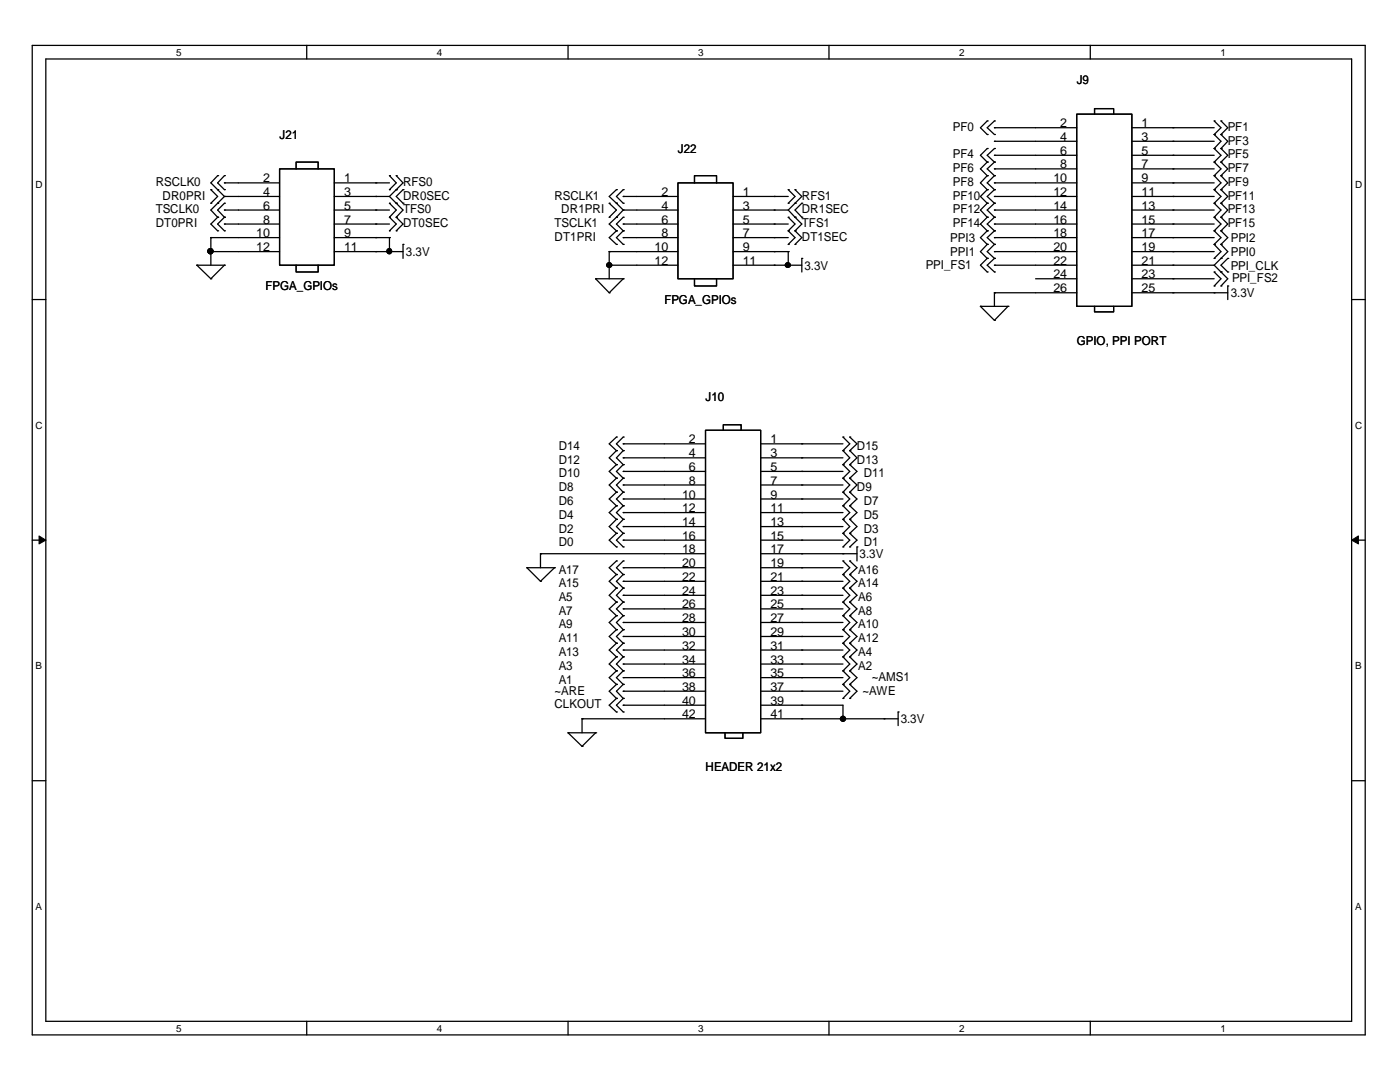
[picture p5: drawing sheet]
<svg xmlns="http://www.w3.org/2000/svg" width="279mm" height="216mm" viewBox="0 0 279 216" stroke-linecap="round" stroke-linejoin="round" font-family="sans-serif">
<g fill="none" stroke="#000" stroke-width=".25">
<path d="M6.4 9.1h266.1v197.4h-266.1zM9.1 11.8h260.6v192h-260.6zM61.2 9.1v2.7M113.4 9.1v2.7M165.4 9.1v2.7M217.6 9.1v2.7M42.1 37.8h.1M42.1 37.8l1.3 1.4-1.3 1.4M43.4 35.1h.1M43.4 37.8h.1M43.4 35.1l-1.3 1.4 2.7 2.7M44.8 36.5h.1"/>
<path d="M44.8 39.2h.1M44.8 35.1h.1M44.8 37.8h.1M44.8 36.5h11M44.8 39.2h11M44.8 35.1l-1.4 1.4 1.4 1.3M44.8 39.2l-2.7 2.7 1.3 1.4M55.8 33.7h10.9v19.2h-10.9zM59.1 33.7v-1.4h4.4v1.4M66.7 36.5h11M66.7 39.2h11M75 36.5h.1"/>
<path d="M75 39.2h.1M77.7 37.8h.1M77.7 35.1h.1M77.7 39.2l2.7 2.7-1.3 1.4M77.7 35.1l1.4 1.4-1.4 1.3M79.1 37.8h.1M79.1 35.1h.1M79.1 35.1l1.3 1.4-2.7 2.7M80.4 37.8h.1M80.4 37.8l-1.3 1.4 1.3 1.4M123 37.8h.1M123 37.8l-1.4 1.4 1.4 1.4"/>
<path d="M124.4 39.2h.1M124.4 37.8h.1M124.4 39.2h10.9M124.4 37.8l-1.4 1.4 1.4 1.4M135.3 36.5h11v19.1h-11zM138.6 36.5v-1.4h4.4v1.4M146.3 39.2h11M154.5 39.2h.1M157.3 37.8h.1M157.3 37.8l1.4 1.4-1.4 1.4M158.7 37.8h.1M158.7 37.8l1.3 1.4-2.7 2.7"/>
<path d="M197 24.1h.1M197 26.8h.1M197 29.6h.1M197 32.3h.1M197 35.1h.1M197 37.8h.1M197 24.1l-1.3 1.4 1.3 1.3M197 29.6l-1.3 1.4 1.3 1.3M197 32.3l-1.3 1.4 1.3 1.4M197 35.1l-1.3 1.4 1.3 1.3M197 37.8l-1.3 1.4 1.3 1.4M198.5 25.5h.1"/>
<path d="M198.5 31h.1M198.5 33.7h.1M198.5 36.5h.1M198.5 39.2h.1M198.5 28.2h.1M198.5 24.1h.1M198.5 26.8h.1M198.5 29.6h.1M198.5 32.3h.1M198.5 35.1h.1M198.5 37.8h.1M198.5 25.5h16.4"/>
<path d="M198.5 31h16.4M198.5 33.7h16.4M198.5 36.5h16.4M198.5 28.2h16.4M198.5 39.2h16.4M198.5 24.1l-1.5 1.4 1.5 1.3M198.5 29.6l-1.5 1.4 1.5 1.3M198.5 32.3l-1.5 1.4 1.5 1.4M198.5 35.1l-1.5 1.4 1.5 1.3M198.5 37.8l-1.5 1.4 1.5 1.4M214.9 22.8h11v38.3h-11zM218.4 22.8v-1.1h3.8v1.1"/>
<path d="M225.9 25.5h16.4M225.9 31h16.4M225.9 33.7h16.4M225.9 36.5h16.4M225.9 28.2h16.4M225.9 39.2h16.4M234.1 25.5h.1M234.1 28.2h.1M234.1 31h.1M234.1 33.7h.1M234.1 36.5h.1M234.1 39.2h.1"/>
<path d="M242.3 26.8h.1M242.3 24.1h.1M242.3 29.6h.1M242.3 32.3h.1M242.3 35.1h.1M242.3 37.8h.1M242.3 24.1l1.4 1.4-1.4 1.3M242.3 26.8l1.4 1.4-1.4 1.4M242.3 29.6l1.4 1.4-1.4 1.3M242.3 32.3l1.4 1.4-1.4 1.4M242.3 35.1l1.4 1.4-1.4 1.3M242.3 37.8l1.4 1.4-1.4 1.4"/>
<path d="M243.7 26.8h.1M243.7 24.1h.1M243.7 29.6h.1M243.7 32.3h.1M243.7 35.1h.1M243.7 37.8h.1M243.7 24.1l1.3 1.4-1.3 1.3M243.7 26.8l1.3 1.4-1.3 1.4M243.7 29.6l1.3 1.4-1.3 1.3M243.7 32.3l1.3 1.4-1.3 1.4M243.7 35.1l1.3 1.4-1.3 1.3M243.7 37.8l1.3 1.4-1.3 1.4"/>
<path d="M6.4 59.8h2.7M39.3 52.9h.1M39.3 52.9h5.5M39.3 52.9l2.8 2.7M42.1 47.4h.1M42.1 50.2h.1M42.1 55.6h.1M42.1 40.6h.1M42.1 47.4h13.7M42.1 50.2h13.7M42.1 47.4v5.5M43.4 40.6h.1"/>
<path d="M43.4 43.3h.1M43.4 46.1h.1M43.4 43.3l-1.3 1.4 1.3 1.4M44.8 41.9h.1M44.8 44.7h.1M44.8 52.9h.1M44.8 43.3h.1M44.8 46.1h.1M44.8 40.6h.1M44.8 41.9h11M44.8 44.7h11M44.8 52.9l-2.7 2.7"/>
<path d="M44.8 43.3l-1.4 1.4 1.4 1.4M44.8 40.6l-1.4 1.3 1.4 1.4M59.1 52.9v1.4h4.4v-1.4M66.7 41.9h11M66.7 44.7h11M66.7 47.4h11M66.7 50.2h13.7M75 41.9h.1M75 44.7h.1M75 50.2h.1M75 47.4h.1M77.7 47.4h.1"/>
<path d="M77.7 50.2h.1M77.7 43.3h.1M77.7 40.6h.1M77.7 46.1h.1M77.7 47.4v2.8M77.7 40.6l1.4 1.3-1.4 1.4M77.7 43.3l1.4 1.4-1.4 1.4M79.1 40.6h.1M79.1 43.3h.1M79.1 46.1h.1M79.1 43.3l1.3 1.4-1.3 1.4M80.4 48.8h.1"/>
<path d="M80.4 40.6h.1M80.4 48.8v2.8M118.9 55.6h.1M118.9 55.6h5.5M118.9 55.6l2.7 2.8M121.6 50.2h.1M121.6 52.9h.1M121.6 58.4h.1M121.6 40.6h.1M121.6 43.3h.1M121.6 52.9h13.7M121.6 50.2h13.7"/>
<path d="M121.6 50.2v5.4M121.6 40.6l1.4 1.3-1.4 1.4M123 40.6h.1M123 43.3h.1M123 46.1h.1M123 48.8h.1M123 40.6l1.4 1.3M123 46.1l-1.4 1.3 1.4 1.4M123 43.3l-1.4 1.4 1.4 1.4M124.4 41.9h.1M124.4 44.7h.1M124.4 47.4h.1"/>
<path d="M124.4 55.6h.1M124.4 40.6h.1M124.4 46.1h.1M124.4 48.8h.1M124.4 43.3h.1M124.4 41.9h10.9M124.4 44.7h10.9M124.4 47.4h10.9M124.4 55.6l-2.8 2.8M124.4 41.9l-1.4 1.4M124.4 46.1l-1.4 1.3 1.4 1.4M124.4 43.3l-1.4 1.4 1.4 1.4"/>
<path d="M138.6 55.6v1.5h4.4v-1.5M146.3 41.9h11M146.3 44.7h11M146.3 52.9h13.7M146.3 47.4h11M146.3 50.2h11M154.5 41.9h.1M154.5 44.7h.1M154.5 47.4h.1M154.5 52.9h.1M154.5 50.2h.1M157.3 50.2h.1"/>
<path d="M157.3 52.9h.1M157.3 48.8h.1M157.3 46.1h.1M157.3 43.3h.1M157.3 40.6h.1M157.3 50.2v2.7M157.3 41.9l1.4 1.4M157.3 46.1l1.4 1.3-1.4 1.4M157.3 43.3l1.4 1.4-1.4 1.4M158.7 40.6h.1M158.7 43.3h.1M158.7 48.8h.1"/>
<path d="M158.7 46.1h.1M158.7 46.1l1.3 1.3-1.3 1.4M158.7 43.3l1.3 1.4-1.3 1.4M160 51.6h.1M160 43.3h.1M160 40.6h.1M160 51.6v2.7M160 40.6l-1.3 1.3 1.3 1.4M197 51.6h.1M197 54.3h.1M197 40.6h.1M197 43.3h.1"/>
<path d="M197 46.1h.1M197 48.8h.1M197 51.6l-1.3 1.3 1.3 1.4M197 40.6l-1.3 1.3 1.3 1.4M197 43.3l-1.3 1.4 1.3 1.4M197 46.1l-1.3 1.3 1.3 1.4M197 48.8l-1.3 1.4 1.3 1.4M198.5 58.4h.1M198.5 41.9h.1M198.5 44.7h.1M198.5 52.9h.1M198.5 47.4h.1"/>
<path d="M198.5 50.2h.1M198.5 51.6h.1M198.5 54.3h.1M198.5 40.6h.1M198.5 43.3h.1M198.5 46.1h.1M198.5 48.8h.1M198.5 58.4h16.4M198.5 58.4v2.7M198.5 41.9h16.4M198.5 44.7h16.4M198.5 52.9h16.4"/>
<path d="M198.5 47.4h16.4M198.5 50.2h16.4M198.5 51.6l-1.5 1.3 1.5 1.4M198.5 40.6l-1.5 1.3 1.5 1.4M198.5 43.3l-1.5 1.4 1.5 1.4M198.5 46.1l-1.5 1.3 1.5 1.4M198.5 48.8l-1.5 1.4 1.5 1.4M206.7 55.6h8.2M225.9 58.4h19.1M225.9 41.9h16.4M225.9 44.7h16.4M225.9 52.9h16.4"/>
<path d="M225.9 47.4h16.4M225.9 50.2h16.4M225.9 55.6h16.4M234.1 58.4h.1M234.1 41.9h.1M234.1 44.7h.1M234.1 52.9h.1M234.1 47.4h.1M234.1 50.2h.1M234.1 55.6h.1M242.3 58.4h.1M242.3 40.6h.1"/>
<path d="M242.3 43.3h.1M242.3 46.1h.1M242.3 48.8h.1M242.3 51.6h.1M242.3 54.3h.1M242.3 57.1h.1M242.3 40.6l1.4 1.3-1.4 1.4M242.3 43.3l1.4 1.4-1.4 1.4M242.3 52.9l2.7 2.7-1.3 1.5M242.3 46.1l1.4 1.3-1.4 1.4M242.3 48.8l1.4 1.4-1.4 1.4M242.3 54.3l1.4 1.3-1.4 1.5"/>
<path d="M243.7 40.6h.1M243.7 43.3h.1M243.7 46.1h.1M243.7 51.6h.1M243.7 54.3h.1M243.7 48.8h.1M243.7 57.1h.1M243.7 40.6l1.3 1.3-1.3 1.4M243.7 43.3l1.3 1.4-1.3 1.4M243.7 48.8l1.3 1.4-2.7 2.7M243.7 46.1l1.3 1.3-1.3 1.4M245 57.1h.1"/>
<path d="M245 54.3h.1M245 51.6h.1M245 57.1v2.7M245 51.6l-1.3 1.3 1.3 1.4M269.7 59.8h2.8M195.7 61.1h.1M195.7 61.1h5.5M195.7 61.1l2.8 2.8M198.5 63.9h.1M201.2 61.1h.1M201.2 61.1l-2.7 2.8M218.4 61.1v1.1h3.8v-1.1"/>
<path d="M123 98.2h.1M123 95.4h.1M123 92.7h.1M123 89.9h.1M123 87.2h.1M123 98.2l-1.4 1.4 1.4 1.3M123 95.4l-1.4 1.4 1.4 1.4M123 92.7l-1.4 1.4 1.4 1.3M123 89.9l-1.4 1.5 1.4 1.3M123 87.2l-1.4 1.4 1.4 1.3M124.4 88.6h.1M124.4 91.4h.1"/>
<path d="M124.4 94.1h.1M124.4 96.8h.1M124.4 99.6h.1M124.4 98.2h.1M124.4 95.4h.1M124.4 92.7h.1M124.4 89.9h.1M124.4 87.2h.1M124.4 88.6h16.4M124.4 91.4h16.4M124.4 94.1h16.4M124.4 96.8h16.4"/>
<path d="M124.4 99.6h16.4M124.4 98.2l-1.4 1.4 1.4 1.3M124.4 95.4l-1.4 1.4 1.4 1.4M124.4 92.7l-1.4 1.4 1.4 1.3M124.4 89.9l-1.4 1.5 1.4 1.3M124.4 87.2l-1.4 1.4 1.4 1.3M140.8 85.9h11v60.3h-11zM144.4 85.9v-1.1h3.5v1.1M151.8 88.6h16.4M151.8 91.4h16.4M151.8 94.1h16.4M151.8 96.8h16.4"/>
<path d="M151.8 99.6h16.4M160 88.6h.1M160 91.4h.1M160 94.1h.1M160 96.8h.1M160 99.6h.1M168.2 98.2h.1M168.2 92.7h.1M168.2 95.4h.1M168.2 89.9h.1M168.2 87.2h.1M168.2 98.2l1.4 1.4-1.4 1.3"/>
<path d="M168.2 92.7l1.4 1.4-1.4 1.3M168.2 95.4l1.4 1.4-1.4 1.4M168.2 89.9l1.4 1.5-1.4 1.3M168.2 87.2l1.4 1.4-1.4 1.3M169.6 98.2h.1M169.6 92.7h.1M169.6 95.4h.1M169.6 89.9h.1M169.6 87.2h.1M169.6 92.7l1.4 1.4-1.4 1.3M169.6 98.2l1.4 1.4-1.4 1.3M169.6 95.4l1.4 1.4-1.4 1.4"/>
<path d="M169.6 89.9l1.4 1.5-1.4 1.3M169.6 87.2l1.4 1.4-1.4 1.3M6.4 107.8h2.7M105.2 113.3h.1M105.2 113.3h5.5M105.2 113.3l2.7 2.7M107.9 110.5h.1M107.9 116h.1M107.9 110.5h32.9M107.9 110.5v2.8M110.7 113.3h.1M110.7 113.3l-2.8 2.7"/>
<path d="M123 111.9h.1M123 114.6h.1M123 117.3h.1M123 106.4h.1M123 109.1h.1M123 103.6h.1M123 100.9h.1M123 117.3l-1.4 1.5 1.4 1.3M123 111.9l-1.4 1.4 1.4 1.3M123 114.6l-1.4 1.4 1.4 1.3M123 106.4l-1.4 1.4 1.4 1.3M123 103.6l-1.4 1.5 1.4 1.3"/>
<path d="M123 100.9l-1.4 1.4 1.4 1.3M124.4 102.3h.1M124.4 105.1h.1M124.4 107.8h.1M124.4 113.3h.1M124.4 116h.1M124.4 118.8h.1M124.4 111.9h.1M124.4 114.6h.1M124.4 117.3h.1M124.4 106.4h.1M124.4 109.1h.1"/>
<path d="M124.4 103.6h.1M124.4 100.9h.1M124.4 107.8h16.4M124.4 102.3h16.4M124.4 105.1h16.4M124.4 113.3h16.4M124.4 116h16.4M124.4 118.8h16.4M124.4 111.9l-1.4 1.4 1.4 1.3M124.4 114.6l-1.4 1.4 1.4 1.3M124.4 106.4l-1.4 1.4 1.4 1.3M124.4 103.6l-1.4 1.5 1.4 1.3"/>
<path d="M124.4 100.9l-1.4 1.4 1.4 1.3M124.4 117.3l-1.4 1.5 1.4 1.3M151.8 107.8h16.4M151.8 102.3h16.4M151.8 105.1h16.4M151.8 110.5h19.2M151.8 113.3h16.4M151.8 116h16.4M151.8 118.8h16.4M160 102.3h.1M160 105.1h.1M160 107.8h.1"/>
<path d="M160 110.5h.1M160 113.3h.1M160 116h.1M160 118.8h.1M168.2 110.5h.1M168.2 111.9h.1M168.2 114.6h.1M168.2 106.4h.1M168.2 109.1h.1M168.2 103.6h.1M168.2 100.9h.1M168.2 117.3h.1"/>
<path d="M168.2 103.6l1.4 1.5-1.4 1.3M168.2 111.9l1.4 1.4-1.4 1.3M168.2 106.4l1.4 1.4-1.4 1.3M168.2 100.9l1.4 1.4-1.4 1.3M168.2 114.6l1.4 1.4-1.4 1.3M168.2 117.3l1.4 1.5-1.4 1.3M169.6 111.9h.1M169.6 114.6h.1M169.6 106.4h.1M169.6 109.1h.1M169.6 103.6h.1M169.6 100.9h.1"/>
<path d="M169.6 117.3h.1M169.6 111.9l1.4 1.4-1.4 1.3M169.6 106.4l1.4 1.4-1.4 1.3M169.6 103.6l1.4 1.5-1.4 1.3M169.6 100.9l1.4 1.4-1.4 1.3M169.6 114.6l1.4 1.4-1.4 1.3M169.6 117.3l1.4 1.5-1.4 1.3M171 109.1h.1M171 109.1v2.8M269.7 107.8h2.8M123 133.9h.1M123 136.6h.1"/>
<path d="M123 131.1h.1M123 128.4h.1M123 125.6h.1M123 120.1h.1M123 122.9h.1M123 139.4h.1M123 133.9l-1.4 1.3 1.4 1.4M123 131.1l-1.4 1.4 1.4 1.4M123 128.4l-1.4 1.3 1.4 1.4M123 125.6l-1.4 1.4 1.4 1.4M123 120.1l-1.4 1.4 1.4 1.4M123 122.9l-1.4 1.3 1.4 1.4"/>
<path d="M123 136.6l-1.4 1.3 1.4 1.5M123 139.4l-1.4 1.3 1.4 1.4M124.4 121.5h.1M124.4 124.2h.1M124.4 127h.1M124.4 129.7h.1M124.4 132.5h.1M124.4 135.2h.1M124.4 137.9h.1M124.4 133.9h.1M124.4 136.6h.1M124.4 131.1h.1"/>
<path d="M124.4 128.4h.1M124.4 125.6h.1M124.4 120.1h.1M124.4 122.9h.1M124.4 139.4h.1M124.4 121.5h16.4M124.4 124.2h16.4M124.4 127h16.4M124.4 129.7h16.4M124.4 132.5h16.4M124.4 135.2h16.4M124.4 137.9h16.4"/>
<path d="M124.4 122.9l-1.4 1.3 1.4 1.4M124.4 133.9l-1.4 1.3 1.4 1.4M124.4 131.1l-1.4 1.4 1.4 1.4M124.4 136.6l-1.4 1.3 1.4 1.5M124.4 128.4l-1.4 1.3 1.4 1.4M124.4 125.6l-1.4 1.4 1.4 1.4M124.4 120.1l-1.4 1.4 1.4 1.4M124.4 139.4l-1.4 1.3 1.4 1.4M151.8 121.5h16.4M151.8 124.2h16.4M151.8 127h16.4M151.8 129.7h16.4"/>
<path d="M151.8 132.5h16.4M151.8 135.2h16.4M151.8 137.9h16.4M160 121.5h.1M160 124.2h.1M160 127h.1M160 129.7h.1M160 132.5h.1M160 135.2h.1M160 137.9h.1M168.2 128.4h.1M168.2 131.1h.1"/>
<path d="M168.2 133.9h.1M168.2 125.6h.1M168.2 122.9h.1M168.2 120.1h.1M168.2 136.6h.1M168.2 139.4h.1M168.2 120.1l1.4 1.4-1.4 1.4M168.2 128.4l1.4 1.3-1.4 1.4M168.2 131.1l1.4 1.4-1.4 1.4M168.2 125.6l1.4 1.4-1.4 1.4M168.2 122.9l1.4 1.3-1.4 1.4M168.2 133.9l1.4 1.3-1.4 1.4"/>
<path d="M168.2 136.6l1.4 1.3-1.4 1.5M169.6 128.4h.1M169.6 131.1h.1M169.6 133.9h.1M169.6 125.6h.1M169.6 122.9h.1M169.6 120.1h.1M169.6 136.6h.1M169.6 139.4h.1M169.6 128.4l1.4 1.3-1.4 1.4M169.6 131.1l1.4 1.4-1.4 1.4M169.6 136.6l1.4 1.3-1.4 1.5"/>
<path d="M169.6 133.9l1.4 1.3-1.4 1.4M169.6 125.6l1.4 1.4-1.4 1.4M169.6 122.9l1.4 1.3-1.4 1.4M169.6 120.1l1.4 1.4-1.4 1.4M6.4 155.8h2.7M113.4 146.2h.1M113.4 146.2h5.5M113.4 146.2l2.8 2.7M116.2 143.4h.1M116.2 148.9h.1M116.2 143.4v2.8M116.2 143.4h24.6"/>
<path d="M118.9 146.2h.1M118.9 146.2l-2.7 2.7M123 142.1h.1M124.4 140.7h.1M124.4 142.1h.1M124.4 140.7h16.4M144.7 146.2v1.1h3.6v-1.1M151.8 143.4h27.4M151.8 140.7h16.4v2.7M160 140.7h.1M160 143.4h.1M168.2 143.4h.1"/>
<path d="M176.4 143.4h.1M179.2 142.1h.1M179.2 142.1v2.7M269.7 155.8h2.8M61.2 203.8v2.7M113.4 203.8v2.7M165.4 203.8v2.7M217.6 203.8v2.7"/>
</g>
<g fill="#000" stroke="#000" stroke-width=".2">
<path d="M7.8 106.9l1.3 .9-1.3 .7z" fill-rule="evenodd"/>
<path d="M269.7 107.8l1.4-.9v1.6z" fill-rule="evenodd"/>
</g>
<g fill="#000" stroke="#000" stroke-width=".25">
<circle cx="42" cy="50.1" r=".5"/>
<circle cx="77.7" cy="50.1" r=".49"/>
<circle cx="121.6" cy="52.9" r=".48"/>
<circle cx="157.3" cy="52.9" r=".48"/>
<circle cx="168.2" cy="143.4" r=".5"/>
</g>
<g font-size="2.5">
<text x="214.9" y="16.8">J9</text>
<text x="55.8" y="27.8">J21</text>
<text x="190.2" y="26.2">PF0</text>
<text x="211.6" y="25.4">2</text>
<text x="211.6" y="28.1">4</text>
<text x="227.8" y="25.4">1</text>
<text x="227.8" y="28.1">3</text>
<text x="245" y="26.2">PF1</text>
<text x="245" y="28.9">PF3</text>
<text x="135.3" y="30.5">J22</text>
<text x="190.2" y="31.6">PF4</text>
<text x="190.2" y="34.4">PF6</text>
<text x="211.6" y="30.9">6</text>
<text x="211.6" y="33.6">8</text>
<text x="227.8" y="30.9">5</text>
<text x="227.8" y="33.6">7</text>
<text x="245" y="31.6">PF5</text>
<text x="245" y="34.4">PF7</text>
<text x="31.1" y="37.1">RSCLK0</text>
<text x="32.4" y="39.9">DR0PRI</text>
<text x="52.5" y="36.4">2</text>
<text x="52.5" y="39.1">4</text>
<text x="52.5" y="41.8">6</text>
<text x="68.7" y="36.4">1</text>
<text x="68.7" y="39.1">3</text>
<text x="68.7" y="41.8">5</text>
<text x="80.4" y="39.9">DR0SEC</text>
<text x="80.4" y="37.1">RFS0</text>
<text x="110.7" y="39.9">RSCLK1</text>
<text x="132" y="39.1">2</text>
<text x="132" y="41.8">4</text>
<text x="148.3" y="39.1">1</text>
<text x="148.3" y="41.8">3</text>
<text x="160" y="39.9">RFS1</text>
<text x="190.2" y="37.1">PF8</text>
<text x="190.2" y="39.9">PF10</text>
<text x="210.2" y="36.4">10</text>
<text x="210.2" y="39.1">12</text>
<text x="210.2" y="41.8">14</text>
<text x="227.8" y="36.4">9</text>
<text x="227.8" y="39.1">11</text>
<text x="227.8" y="41.8">13</text>
<text x="245" y="37.1">PF9</text>
<text x="245" y="39.9">PF11</text>
<text x="31.1" y="45.3">DT0PRI</text>
<text x="31.1" y="42.6">TSCLK0</text>
<text x="51.1" y="47.3">10</text>
<text x="52.5" y="44.6">8</text>
<text x="68.7" y="44.6">7</text>
<text x="68.7" y="47.3">9</text>
<text x="80.4" y="42.6">TFS0</text>
<text x="80.4" y="45.3">DT0SEC</text>
<text x="110.7" y="45.3">TSCLK1</text>
<text x="112" y="42.6">DR1PRI</text>
<text x="132" y="44.6">6</text>
<text x="132" y="47.3">8</text>
<text x="148.3" y="44.6">5</text>
<text x="148.3" y="47.3">7</text>
<text x="160" y="42.6">DR1SEC</text>
<text x="160" y="45.3">TFS1</text>
<text x="190.2" y="42.6">PF12</text>
<text x="190.2" y="45.3">PF14</text>
<text x="210.2" y="44.6">16</text>
<text x="210.2" y="47.3">18</text>
<text x="227.8" y="44.6">15</text>
<text x="227.8" y="47.3">17</text>
<text x="245" y="42.6">PF13</text>
<text x="245" y="45.3">PF15</text>
<text x="51.1" y="50.1">12</text>
<text x="68.7" y="50.1">11</text>
<text x="81" y="51.1">3.3V</text>
<text x="110.7" y="48.1">DT1PRI</text>
<text x="130.6" y="50.1">10</text>
<text x="130.6" y="52.8">12</text>
<text x="148.3" y="50.1">9</text>
<text x="148.3" y="52.8">11</text>
<text x="160" y="48.1">DT1SEC</text>
<text x="160.5" y="53.8">3.3V</text>
<text x="184.7" y="53.6">PPI_FS1</text>
<text x="189.7" y="48.3">PPI3</text>
<text x="189.7" y="51.1">PPI1</text>
<text x="210.2" y="50.1">20</text>
<text x="210.2" y="52.8">22</text>
<text x="227.8" y="50.1">19</text>
<text x="227.8" y="52.8">21</text>
<text x="245.6" y="53.8">PPI_CLK</text>
<text x="245.6" y="48.3">PPI2</text>
<text x="245.6" y="51.1">PPI0</text>
<text x="53" y="57.9">FPGA_GPIOs</text>
<text x="210.2" y="55.5">24</text>
<text x="210.2" y="58.3">26</text>
<text x="227.8" y="55.5">23</text>
<text x="227.8" y="58.3">25</text>
<text x="245.6" y="59.4">3.3V</text>
<text x="245.9" y="56.3">PPI_FS2</text>
<text x="132.6" y="60.7">FPGA_GPIOs</text>
<text x="214.9" y="68.9">GPIO, PPI PORT</text>
<text x="140.8" y="79.9">J10</text>
<text x="111.5" y="89.7">D14</text>
<text x="137.5" y="88.5">2</text>
<text x="153.8" y="88.5">1</text>
<text x="171" y="89.7">D15</text>
<text x="111.5" y="95.2">D10</text>
<text x="111.5" y="92.5">D12</text>
<text x="137.5" y="91.3">4</text>
<text x="137.5" y="94">6</text>
<text x="153.8" y="91.3">3</text>
<text x="153.8" y="94">5</text>
<text x="171" y="92.5">D13</text>
<text x="172.4" y="95.2">D11</text>
<text x="111.5" y="100.8">D6</text>
<text x="111.5" y="98">D8</text>
<text x="136.1" y="99.5">10</text>
<text x="137.5" y="96.7">8</text>
<text x="153.8" y="96.7">7</text>
<text x="153.8" y="99.5">9</text>
<text x="171" y="98">D9</text>
<text x="172.4" y="100.8">D7</text>
<text x="111.5" y="106.3">D2</text>
<text x="111.5" y="103.5">D4</text>
<text x="136.1" y="102.2">12</text>
<text x="136.1" y="105">14</text>
<text x="136.1" y="107.7">16</text>
<text x="153.8" y="102.2">11</text>
<text x="153.8" y="105">13</text>
<text x="153.8" y="107.7">15</text>
<text x="172.4" y="106.3">D3</text>
<text x="172.4" y="103.5">D5</text>
<text x="111.5" y="109">D0</text>
<text x="136.1" y="110.4">18</text>
<text x="136.1" y="113.2">20</text>
<text x="153.8" y="110.4">17</text>
<text x="153.8" y="113.2">19</text>
<text x="171.5" y="111.4">3.3V</text>
<text x="172.4" y="109">D1</text>
<text x="111.5" y="114.5">A17</text>
<text x="111.5" y="117.2">A15</text>
<text x="111.5" y="120">A5</text>
<text x="136.1" y="115.9">22</text>
<text x="136.1" y="118.7">24</text>
<text x="153.8" y="115.9">21</text>
<text x="153.8" y="118.7">23</text>
<text x="171.3" y="114.5">A16</text>
<text x="171.3" y="117.2">A14</text>
<text x="171.3" y="120">A6</text>
<text x="111.5" y="122.7">A7</text>
<text x="111.5" y="125.4">A9</text>
<text x="136.1" y="121.4">26</text>
<text x="136.1" y="124.1">28</text>
<text x="153.8" y="121.4">25</text>
<text x="153.8" y="124.1">27</text>
<text x="171.3" y="125.4">A10</text>
<text x="171.3" y="122.7">A8</text>
<text x="111.5" y="130.9">A13</text>
<text x="111.5" y="128.2">A11</text>
<text x="136.1" y="126.9">30</text>
<text x="136.1" y="129.6">32</text>
<text x="153.8" y="126.9">29</text>
<text x="153.8" y="129.6">31</text>
<text x="171.3" y="130.9">A4</text>
<text x="171.3" y="128.2">A12</text>
<text x="111.5" y="136.4">A1</text>
<text x="111.5" y="133.7">A3</text>
<text x="136.1" y="132.4">34</text>
<text x="136.1" y="135.1">36</text>
<text x="136.1" y="137.8">38</text>
<text x="153.8" y="132.4">33</text>
<text x="153.8" y="135.1">35</text>
<text x="153.8" y="137.8">37</text>
<text x="171.3" y="133.7">A2</text>
<text x="174" y="135.9">~AMS1</text>
<text x="110.7" y="138.6">~ARE</text>
<text x="110.7" y="141.3">CLKOUT</text>
<text x="136.1" y="140.6">40</text>
<text x="136.1" y="143.3">42</text>
<text x="153.8" y="140.6">39</text>
<text x="153.8" y="143.3">41</text>
<text x="172.1" y="138.6">~AWE</text>
<text x="179.7" y="144.4">3.3V</text>
<text x="140.8" y="153.9">HEADER 21x2</text>
</g>
<g font-size="2">
<text x="35.1" y="11.1">5</text>
<text x="87.2" y="11.1">4</text>
<text x="139.4" y="11.1">3</text>
<text x="191.4" y="11.1">2</text>
<text x="243.6" y="11.1">1</text>
<text x="7.1" y="37.5">D</text>
<text x="270.4" y="37.5">D</text>
<text x="7.1" y="85.5">C</text>
<text x="270.4" y="85.5">C</text>
<text x="7.1" y="133.5">B</text>
<text x="270.4" y="133.5">B</text>
<text x="7.1" y="181.5">A</text>
<text x="270.4" y="181.5">A</text>
<text x="35.1" y="205.8">5</text>
<text x="87.2" y="205.8">4</text>
<text x="139.4" y="205.8">3</text>
<text x="191.4" y="205.8">2</text>
<text x="243.6" y="205.8">1</text>
</g>
</svg>
